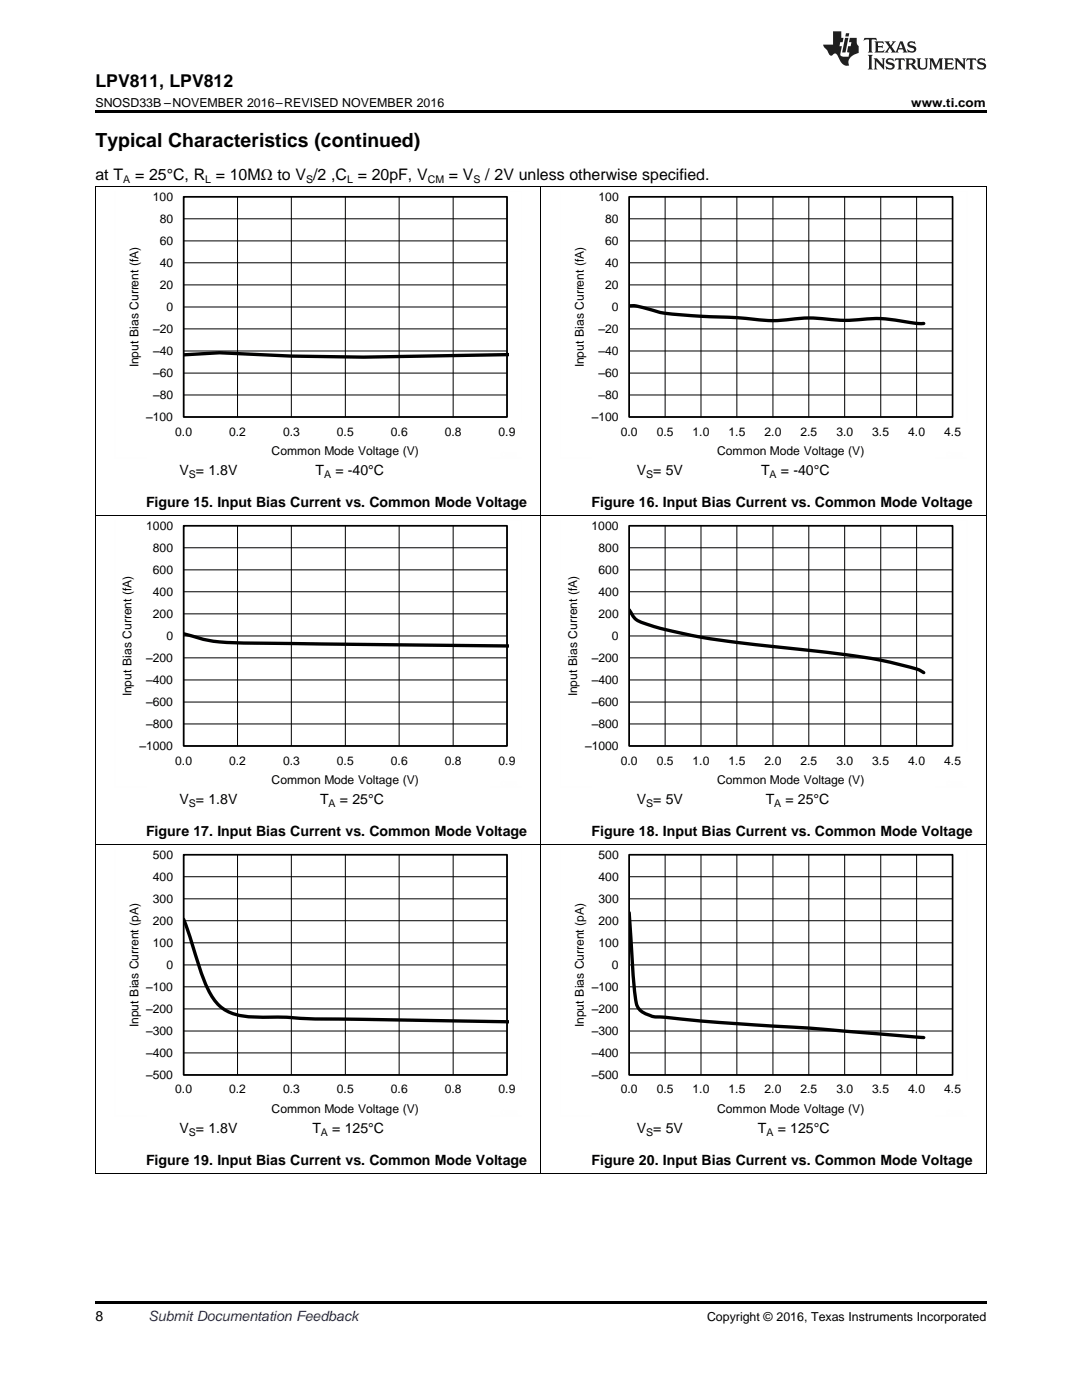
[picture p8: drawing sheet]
<svg xmlns="http://www.w3.org/2000/svg" width="216mm" height="279mm" viewBox="0 0 216 279" stroke-linecap="round" stroke-linejoin="round" font-family="sans-serif">
<path d="M19 22h177.8v.5h-177.8zM19 234.2h.2zM196.7 234.2h.1zM19 259.7h177.8v.5h-177.8z" fill="#000"/>
<g fill="none" stroke="#000" stroke-width=".2">
<path d="M19 37.2h177.8M19.1 37.2v197M36.7 39.3h64.5v43.9h-64.5zM47.4 39.3v43.9M58.1 39.3v43.9M68.9 39.3v43.9M79.6 39.3v43.9M90.4 39.3v43.9M107.9 37.2v197M125.6 39.3h64.5v43.9h-64.5zM132.7 39.3v43.9M139.9 39.3v43.9"/>
<path d="M147 39.3v43.9M154.2 39.3v43.9M161.4 39.3v43.9M168.5 39.3v43.9M175.7 39.3v43.9M182.9 39.3v43.9M196.8 37.2v197M36.7 56.9h64.5M36.7 52.4h64.5M36.7 48.1h64.5M36.7 43.7h64.5M125.6 56.9h64.5"/>
<path d="M125.6 52.4h64.5M125.6 48.1h64.5M125.6 43.7h64.5M36.7 78.8h64.5M36.7 74.5h64.5M36.7 70h64.5M36.7 65.6h64.5M36.7 61.3h64.5M125.6 78.8h64.5M125.6 74.5h64.5M125.6 70h64.5M125.6 65.6h64.5"/>
<path d="M125.6 61.3h64.5M19 102.9h177.8M36.7 104.9h64.5v44h-64.5zM36.7 118.1h64.5M36.7 113.7h64.5M36.7 109.3h64.5M47.4 104.9v44M58.1 104.9v44M68.9 104.9v44M79.6 104.9v44M90.4 104.9v44M125.6 104.9h64.5v44h-64.5z"/>
<path d="M125.6 118.1h64.5M125.6 113.7h64.5M125.6 109.3h64.5M132.7 104.9v44M139.9 104.9v44M147 104.9v44M154.2 104.9v44M161.4 104.9v44M168.5 104.9v44M175.7 104.9v44M182.9 104.9v44M36.7 135.7h64.5"/>
<path d="M36.7 131.3h64.5M36.7 126.9h64.5M36.7 122.5h64.5M125.6 135.7h64.5M125.6 131.3h64.5M125.6 126.9h64.5M125.6 122.5h64.5M36.7 144.5h64.5M36.7 140.1h64.5M125.6 144.5h64.5M125.6 140.1h64.5M19 168.5h177.8"/>
<path d="M36.7 170.6h64.5v43.9h-64.5zM36.7 179.4h64.5M36.7 175h64.5M47.4 170.6v43.9M58.1 170.6v43.9M68.9 170.6v43.9M79.6 170.6v43.9M90.4 170.6v43.9M125.6 170.6h64.5v43.9h-64.5zM125.6 179.4h64.5M125.6 175h64.5M132.7 170.6v43.9"/>
<path d="M139.9 170.6v43.9M147 170.6v43.9M154.2 170.6v43.9M161.4 170.6v43.9M168.5 170.6v43.9M175.7 170.6v43.9M182.9 170.6v43.9M36.7 196.9h64.5M36.7 192.6h64.5M36.7 188.2h64.5M36.7 183.8h64.5M125.6 196.9h64.5"/>
<path d="M125.6 192.6h64.5M125.6 188.2h64.5M125.6 183.8h64.5M36.7 210.1h64.5M36.7 205.8h64.5M36.7 201.4h64.5M125.6 210.1h64.5M125.6 205.8h64.5M125.6 201.4h64.5M19 234.2h177.8"/>
</g>
<path d="M36.6 39.3h64.6v43.9h-64.6zM125.5 39.3h64.6v43.9h-64.6zM36.6 104.9h64.6v44h-64.6zM125.5 104.9h64.6v44h-64.6zM36.6 170.6h64.6v43.9h-64.6zM125.5 170.6h64.6v43.9h-64.6z" fill="none" stroke="#000" stroke-width=".33"/>
<path d="M101.4 70.8l-28.9 .5-14.3-.2-14.4-.7-7.2 .4M125.5 61a16.1 16.1 0 0 1 5.5 1.2 81.7 81.7 0 0 0 12.9 1.1l5.5 .3a32.1 32.1 0 0 0 10.4-.1 38.1 38.1 0 0 1 7.2 .4l3.9-.1a32 32 0 0 1 11.4 .7l2 .1M36.6 126.5l.8 .2a30.9 30.9 0 0 0 11.9 1.6l52.1 .6M125.5 121.7a4.6 4.6 0 0 0 3.8 3 122.5 122.5 0 0 0 24.9 4.3l10.4 1.1a95.2 95.2 0 0 1 18.8 3.6l.9 .5M36.6 183.5l1.5 3.9a65.9 65.9 0 0 0 3.7 10.6 8.4 8.4 0 0 0 7.5 4.9l2.5 .1a86.4 86.4 0 0 1 10.6 .3l39 .6M125.5 182.1l1.2 16.2a4.5 4.5 0 0 0 1.4 3.6 6.8 6.8 0 0 0 4.6 1.1l8.8 .9 19.9 1.3 22.9 1.9" fill="none" stroke="#000" stroke-width=".67"/>
<g fill="none" stroke="#fefefe" stroke-width=".2" stroke-dasharray=".4 .1" stroke-linecap="butt">
<path d="M22.9 38.2v53.2M35.4 38.2h68.7M104.1 38.2v46.2M111.8 38.2v53.2M124.3 38.2h68.7M193 38.2v46.2M22.9 91.4h6.3M97.8 91.4h6.3M111.8 91.4h6.3M186.7 91.4h6.3M22.9 103.9v53.2M35.4 103.9h68.7"/>
<path d="M104.1 103.9v46.2M111.8 103.9v53.2M124.3 103.9h68.7M193 103.9v46.2M22.9 157h6.3M97.8 157h6.3M111.8 157h6.3M186.7 157h6.3M22.9 169.5v53.2M35.4 169.5h68.7M104.1 169.5v46.2M111.8 169.5v53.2"/>
<path d="M124.3 169.5h68.7M193 169.5v46.2M22.9 222.7h6.3M97.8 222.7h6.3M111.8 222.7h6.3M186.7 222.7h6.3"/>
</g>
<g fill="#231f20">
<path d="M172.5 7.6l-.1 .5 .4-.2h.6v.1v2.1l-.2 .4h.9l-.2-.4v-2.1l.1-.1h.5l.5 .2-.2-.5zM174.5 8.3l.2 .3v1.5l-.2 .4h1.8l.2-.6a1.04 1.04 0 0 1-1.3 .2v-.7h.6l.3 .2v-.6l-.3 .2h-.6v-.6l.8-.1 .4 .3-.2-.5zM176.5 8.3l.9 1.1-.9 1.1h.8l-.2-.2 .4-.7 .5 .7-.2 .2h1.5l-.2-.2 .2-.4h.9l.1 .4-.2 .2h1l-.3-.3-.7-1.9h-.5l-.9 2-.8-1 .9-1h-.8l.1 .3-.4 .5-.3-.6 .1-.2zM179.7 8.6l.4 1h-.7zM181.3 8.4a.63 .63 0 0 0-.2 .7 .63 .63 0 0 0 .6 .4l.6 .2 .1 .2a.75 .75 0 0 1-.7 .4 .75 .75 0 0 1-.6-.5l.1 .7 .1-.1a1.11 1.11 0 0 0 1.5-.6 1.13 1.13 0 0 0-1.2-.8l-.1-.4a1.04 1.04 0 0 1 1.2 .2l-.2-.5-.2 .1-.4-.2zM173.2 10.9l.2 .4v2.2l-.2 .4h1l-.3-.4v-2.2l.3-.4zM174.3 11.6l.3 .4v1.5l-.3 .4h.8l-.2-.4v-1.3l1.5 1.7v-1.9l.2-.4h-.7l.2 .4v.9l-1.1-1.3zM177 11.8a.62 .62 0 0 0-.2 .7 .62 .62 0 0 0 .6 .4l.6 .1 .1 .3a.76 .76 0 0 1-.7 .3 .76 .76 0 0 1-.7-.4l.2 .7 .1-.1a1.11 1.11 0 0 0 1.5-.6 1.13 1.13 0 0 0-1.2-.8l-.1-.4a1.04 1.04 0 0 1 1.2 .2l-.2-.6-.2 .1-.5-.1zM178.7 11.6l-.2 .6a.61 .61 0 0 1 .8-.3v1.6l-.2 .4h.9l-.2-.4v-1.6a.63 .63 0 0 1 .7 .3l-.1-.6zM180.6 11.6l.3 .4v1.5l-.3 .4h1l-.2-.2-.1-.8 .6 .2a.76 .76 0 0 0 1.2 .7l-1-1a.58 .58 0 0 0 .6-.5 .58 .58 0 0 0-.5-.6zM181.4 11.9h.1a.45 .45 0 0 1 .5 .1 .45 .45 0 0 1 .1 .5l-.8 .2zM182.9 11.6l.2 .2a2.17 2.17 0 0 0 .3 1.9 .99 .99 0 0 0 1.6-.6v-1.1l.2-.4h-.7l.2 .2a1.92 1.92 0 0 1-.2 1.8 .6 .6 0 0 1-.9-.5v-1.1l.2-.4zM185.4 11.6l.2 .4v1.5l-.2 .4h.7l-.2-.4v-1.4l.8 1.8 .8-1.8v1.4l-.2 .4h.9l-.2-.4v-1.5l.2-.4h-.8l-.6 1.5-.6-1.5zM188.4 11.6l.2 .4v1.5l-.2 .4h1.8l.1-.6a1.04 1.04 0 0 1-1.2 .1v-.6h.5l.4 .2v-.6l-.4 .2h-.5v-.7h.8l.3 .3-.1-.6zM190.5 11.6l.2 .4v1.5l-.2 .4h.7l-.2-.4v-1.3l1.5 1.7v-1.9l.2-.4h-.7l.2 .4v.9l-1.1-1.3zM192.9 11.6l-.1 .6a.61 .61 0 0 1 .7-.3l.1 1.6-.3 .4h1l-.3-.4 .1-1.6a.63 .63 0 0 1 .7 .3l-.1-.6zM195.2 11.8a.62 .62 0 0 0-.2 .7 .62 .62 0 0 0 .6 .4l.6 .1 .1 .3a.76 .76 0 0 1-.7 .3 .76 .76 0 0 1-.6-.4l.1 .7 .1-.1a1.11 1.11 0 0 0 1.6-.6 1.13 1.13 0 0 0-1.3-.8l-.1-.4a1.04 1.04 0 0 1 1.2 .2l-.1-.6-.2 .1-.5-.1z"/>
<path d="M166.2 6.3v2.6h-1.9v.4l.8 .9a.91 .91 0 0 0 1 .8 .56 .56 0 0 1 .5-.3 .56 .56 0 0 1 .5 .3l.4 .8a1.53 1.53 0 0 0 1.9 1.2 1.54 1.54 0 0 1 1-2.1l.9-.3v-1.4a1.52 1.52 0 0 1-.4-1.6h-1.3l-.2 .8h.5l-.2 .8h-.5l-.1 1v.2l.4 .1-.2 .8a1.93 1.93 0 0 1-1.6-.3l.3-1.8h-.5l.2-.8h.4l.2-.8h-.4v-1.3zM168.6 7.6l-.6 2.9h.7l.6-2.9zM168.8 6.6l-.1 .7h.6l.2-.7z"/>
</g>
<text font-size="3.9" x="19" y="29.3">Typical Characteristics (continued)</text>
<text font-size="3.5" x="19" y="17.3">LPV811, LPV812</text>
<g font-size="3.2">
<text x="19" y="36">at T</text>
<text x="27" y="36">= 25°C, R = 10MΩ to V /2 ,C = 20pF, V</text>
<text x="89.6" y="36">= V</text>
<text x="96.8" y="36">/ 2V unless otherwise specified.</text>
</g>
<g font-size="2.8">
<text x="35.8" y="94.8">V = 1.8V</text>
<text x="63" y="94.8">T</text>
<text x="66.9" y="94.8">= -40°C</text>
<text x="127.1" y="94.8">V = 5V</text>
<text x="151.9" y="94.8">T</text>
<text x="155.8" y="94.8">= -40°C</text>
<text x="29.1" y="101.1">Figure 15. Input Bias Current vs. Common Mode Voltage</text>
<text x="118" y="101.1">Figure 16. Input Bias Current vs. Common Mode Voltage</text>
<text x="35.8" y="160.4">V = 1.8V</text>
<text x="63.9" y="160.4">T</text>
<text x="67.8" y="160.4">= 25°C</text>
<text x="127.1" y="160.4">V = 5V</text>
<text x="152.8" y="160.4">T</text>
<text x="156.7" y="160.4">= 25°C</text>
<text x="29.1" y="166.8">Figure 17. Input Bias Current vs. Common Mode Voltage</text>
<text x="118" y="166.8">Figure 18. Input Bias Current vs. Common Mode Voltage</text>
<text x="35.8" y="226.1">V = 1.8V</text>
<text x="62.3" y="226.1">T</text>
<text x="66.3" y="226.1">= 125°C</text>
<text x="127.1" y="226.1">V = 5V</text>
<text x="151.2" y="226.1">T</text>
<text x="155.2" y="226.1">= 125°C</text>
<text x="29.1" y="232.4">Figure 19. Input Bias Current vs. Common Mode Voltage</text>
<text x="118" y="232.4">Figure 20. Input Bias Current vs. Common Mode Voltage</text>
<text x="19" y="263.6">8</text>
</g>
<text font-size="2.8" fill="#0000c8" x="29.6" y="263.6">Submit Documentation Feedback</text>
<g font-size="2.5">
<text x="19" y="21.4">SNOSD33B –NOVEMBER 2016–REVISED NOVEMBER 2016</text>
<text x="181.8" y="21.4">www.ti.com</text>
<text x="141.1" y="263.6">Copyright © 2016, Texas Instruments Incorporated</text>
</g>
<g font-size="2.4">
<text x="30.5" y="40.1">100</text>
<text x="119.4" y="40.1">100</text>
<text x="31.9" y="44.5">80</text>
<text x="120.8" y="44.5">80</text>
<text x="31.9" y="53.3">40</text>
<text x="31.9" y="48.9">60</text>
<text x="120.8" y="53.3">40</text>
<text x="120.8" y="48.9">60</text>
<text x="31.9" y="57.7">20</text>
<text x="120.8" y="57.7">20</text>
<text x="33.2" y="62">0</text>
<text x="122.1" y="62">0</text>
<text x="30.5" y="70.9">±40</text>
<text x="30.5" y="66.5">±20</text>
<text x="119.4" y="70.9">±40</text>
<text x="119.4" y="66.5">±20</text>
<text x="27.6" y="73.3" transform="rotate(-90 27.6 73.3)">Input Bias Current (fA)</text>
<text x="30.5" y="75.3">±60</text>
<text x="116.5" y="73.3" transform="rotate(-90 116.5 73.3)">Input Bias Current (fA)</text>
<text x="119.4" y="75.3">±60</text>
<text x="30.5" y="79.7">±80</text>
<text x="119.4" y="79.7">±80</text>
<text x="29.2" y="84.1">±100</text>
<text x="35" y="86.9">0.0</text>
<text x="45.7" y="86.9">0.2</text>
<text x="56.5" y="86.9">0.3</text>
<text x="67.2" y="86.9">0.5</text>
<text x="78" y="86.9">0.6</text>
<text x="88.7" y="86.9">0.8</text>
<text x="99.5" y="86.9">0.9</text>
<text x="118.1" y="84.1">±100</text>
<text x="123.9" y="86.9">0.0</text>
<text x="131" y="86.9">0.5</text>
<text x="138.2" y="86.9">1.0</text>
<text x="145.4" y="86.9">1.5</text>
<text x="152.5" y="86.9">2.0</text>
<text x="159.7" y="86.9">2.5</text>
<text x="166.9" y="86.9">3.0</text>
<text x="174.1" y="86.9">3.5</text>
<text x="181.2" y="86.9">4.0</text>
<text x="188.4" y="86.9">4.5</text>
<text x="54.2" y="90.8">Common Mode Voltage (V)</text>
<text x="143.1" y="90.8">Common Mode Voltage (V)</text>
<text x="29.2" y="105.7">1000</text>
<text x="118.1" y="105.7">1000</text>
<text x="30.5" y="110.1">800</text>
<text x="119.4" y="110.1">800</text>
<text x="30.5" y="118.9">400</text>
<text x="30.5" y="114.5">600</text>
<text x="119.4" y="118.9">400</text>
<text x="119.4" y="114.5">600</text>
<text x="30.5" y="123.3">200</text>
<text x="119.4" y="123.3">200</text>
<text x="33.2" y="127.7">0</text>
<text x="122.1" y="127.7">0</text>
<text x="29.2" y="136.5">±400</text>
<text x="29.2" y="132.1">±200</text>
<text x="118.1" y="136.5">±400</text>
<text x="118.1" y="132.1">±200</text>
<text x="26.3" y="139" transform="rotate(-90 26.3 139)">Input Bias Current (fA)</text>
<text x="29.2" y="140.9">±600</text>
<text x="115.2" y="139" transform="rotate(-90 115.2 139)">Input Bias Current (fA)</text>
<text x="118.1" y="140.9">±600</text>
<text x="27.8" y="149.7">±1000</text>
<text x="29.2" y="145.3">±800</text>
<text x="116.7" y="149.7">±1000</text>
<text x="118.1" y="145.3">±800</text>
<text x="35" y="152.6">0.0</text>
<text x="45.7" y="152.6">0.2</text>
<text x="56.5" y="152.6">0.3</text>
<text x="67.2" y="152.6">0.5</text>
<text x="78" y="152.6">0.6</text>
<text x="88.7" y="152.6">0.8</text>
<text x="99.5" y="152.6">0.9</text>
<text x="123.9" y="152.6">0.0</text>
<text x="131" y="152.6">0.5</text>
<text x="138.2" y="152.6">1.0</text>
<text x="145.4" y="152.6">1.5</text>
<text x="152.5" y="152.6">2.0</text>
<text x="159.7" y="152.6">2.5</text>
<text x="166.9" y="152.6">3.0</text>
<text x="174.1" y="152.6">3.5</text>
<text x="181.2" y="152.6">4.0</text>
<text x="188.4" y="152.6">4.5</text>
<text x="54.2" y="156.4">Common Mode Voltage (V)</text>
<text x="143.1" y="156.4">Common Mode Voltage (V)</text>
<text x="30.5" y="171.4">500</text>
<text x="119.4" y="171.4">500</text>
<text x="30.5" y="175.8">400</text>
<text x="119.4" y="175.8">400</text>
<text x="30.5" y="184.6">200</text>
<text x="30.5" y="180.2">300</text>
<text x="119.4" y="184.6">200</text>
<text x="119.4" y="180.2">300</text>
<text x="30.5" y="189">100</text>
<text x="119.4" y="189">100</text>
<text x="29.2" y="197.8">±100</text>
<text x="33.2" y="193.3">0</text>
<text x="118.1" y="197.8">±100</text>
<text x="122.1" y="193.3">0</text>
<text x="29.2" y="202.2">±200</text>
<text x="118.1" y="202.2">±200</text>
<text x="27.6" y="205" transform="rotate(-90 27.6 205)">Input Bias Current (pA)</text>
<text x="29.2" y="206.6">±300</text>
<text x="116.5" y="205" transform="rotate(-90 116.5 205)">Input Bias Current (pA)</text>
<text x="118.1" y="206.6">±300</text>
<text x="29.2" y="215.4">±500</text>
<text x="29.2" y="211">±400</text>
<text x="118.1" y="215.4">±500</text>
<text x="118.1" y="211">±400</text>
<text x="35" y="218.2">0.0</text>
<text x="45.7" y="218.2">0.2</text>
<text x="56.5" y="218.2">0.3</text>
<text x="67.2" y="218.2">0.5</text>
<text x="78" y="218.2">0.6</text>
<text x="88.7" y="218.2">0.8</text>
<text x="99.5" y="218.2">0.9</text>
<text x="123.9" y="218.2">0.0</text>
<text x="131" y="218.2">0.5</text>
<text x="138.2" y="218.2">1.0</text>
<text x="145.4" y="218.2">1.5</text>
<text x="152.5" y="218.2">2.0</text>
<text x="159.7" y="218.2">2.5</text>
<text x="166.9" y="218.2">3.0</text>
<text x="174.1" y="218.2">3.5</text>
<text x="181.2" y="218.2">4.0</text>
<text x="188.4" y="218.2">4.5</text>
<text x="54.2" y="222.1">Common Mode Voltage (V)</text>
<text x="143.1" y="222.1">Common Mode Voltage (V)</text>
</g>
<g font-size="2.1">
<text x="24.6" y="36.6">A</text>
<text x="40.9" y="36.6">L</text>
<text x="61.1" y="36.6">S</text>
<text x="69.3" y="36.6">L</text>
<text x="85.3" y="36.6">CM</text>
<text x="94.5" y="36.6">S</text>
<text x="37.7" y="95.4">S</text>
<text x="64.7" y="95.4">A</text>
<text x="128.9" y="95.4">S</text>
<text x="153.6" y="95.4">A</text>
<text x="37.7" y="161">S</text>
<text x="65.6" y="161">A</text>
<text x="128.9" y="161">S</text>
<text x="154.5" y="161">A</text>
<text x="37.7" y="226.7">S</text>
<text x="64" y="226.7">A</text>
<text x="128.9" y="226.7">S</text>
<text x="152.9" y="226.7">A</text>
</g>
</svg>
